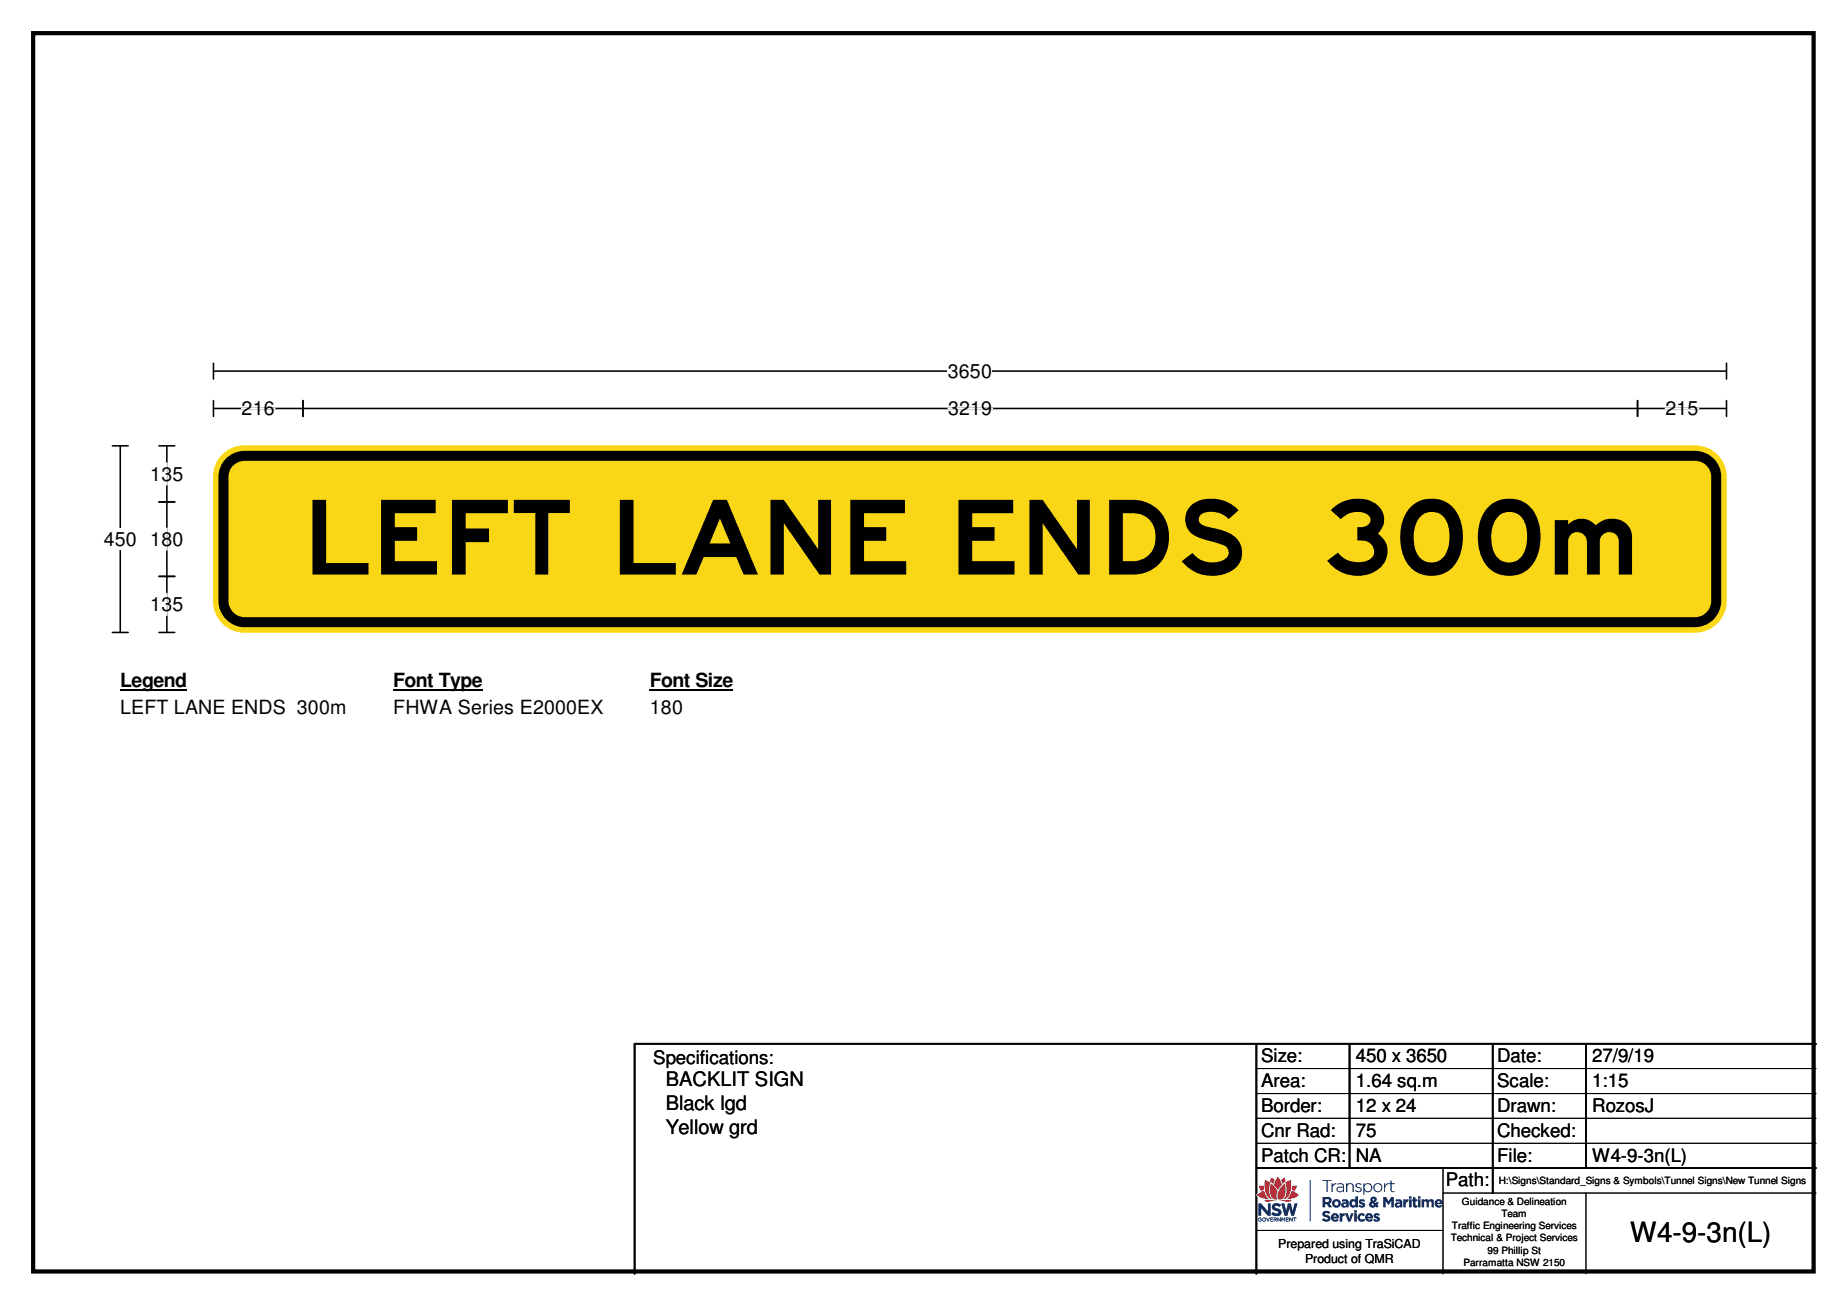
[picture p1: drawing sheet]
<svg xmlns="http://www.w3.org/2000/svg" width="297mm" height="210mm" viewBox="0 0 297 210" stroke-linecap="round" stroke-linejoin="round" font-family="sans-serif">
<path d="M5.3 5.3h286.4v199.2h-286.4z" fill="none" stroke="#000" stroke-width=".68"/>
<path d="M34.3 59.7h243.4M34.3 58.4v2.6M277.7 58.4v2.6" fill="none" stroke="#000" stroke-width=".25"/>
<path d="M152.4 57.9h7.2v3.5h-7.2z" fill="#fff"/>
<path d="M18.1 71.7h2.5M19.3 71.7v30M34.3 65.7h243.4M34.3 64.4v2.6M48.7 64.4v2.6M263.4 64.4v2.6M277.7 64.4v2.6M18.1 101.7h2.5" fill="none" stroke="#000" stroke-width=".25"/>
<path d="M38.9 65.7h5.3M152.5 65.7h7.1M267.8 65.7h5.4" fill="none" stroke="#fff" stroke-width=".25"/>
<path d="M16.7 84.9h5.3v3.5h-5.3z" fill="#fff"/>
<path d="M25.6 71.7h2.5M26.8 71.7v30M25.6 80.7h2.5M25.6 92.7h2.5M25.6 101.7h2.5" fill="none" stroke="#000" stroke-width=".25"/>
<path d="M26.8 74.5v3.5M26.8 85v3.5M26.8 95.5v3.5" fill="none" stroke="#fff" stroke-width=".25"/>
<path d="M19.3 107.7h10.7v3.5h-10.7z" fill="#fff"/>
<path d="M19.3 111h10.7" fill="none" stroke="#000" stroke-width=".3"/>
<path d="M63.2 107.7h14.4v3.5h-14.4z" fill="#fff"/>
<path d="M63.2 111h14.4" fill="none" stroke="#000" stroke-width=".3"/>
<path d="M104.5 107.7h13.4v3.5h-13.4z" fill="#fff"/>
<path d="M104.5 111h13.4" fill="none" stroke="#000" stroke-width=".3"/>
<g fill="#fff">
<path d="M19.3 112h36.4v3.5h-36.4z"/>
<path d="M63.2 112h33.8v3.5h-33.8z"/>
<path d="M104.5 112h5.4v3.5h-5.4z"/>
</g>
<path d="M36.1 72.9a5 5 0 0 1 3.2-1.2h233.3a5 5 0 0 1 5 5v20a5 5 0 0 1-5 5h-233.3a5 5 0 0 1-5-5v-20a5 5 0 0 1 1.8-3.8z" fill-rule="evenodd" fill="#fad716"/>
<path d="M36.1 72.9a5 5 0 0 1 3.2-1.2h233.3a5 5 0 0 1 5 5v20a5 5 0 0 1-5 5h-233.3a5 5 0 0 1-5-5v-20a5 5 0 0 1 1.8-3.8z" fill="none" stroke="#fad716" stroke-width=".16"/>
<path d="M36.9 74.3a3.4 3.4 0 0 1 2.4-1h233.3a3.4 3.4 0 0 1 3.4 3.4v19.9a3.4 3.4 0 0 1-3.4 3.5h-233.3a3.4 3.4 0 0 1-3.4-3.5v-19.9a3.4 3.4 0 0 1 1-2.4z" fill="none" stroke="#000" stroke-width="1.6"/>
<path d="M202.1 167.9v37M217 167.9v20M240.1 167.9v24M255.1 167.9v20M292.1 167.9h-190v37M202.1 187.9h90" fill="none" stroke="#000" stroke-width=".3"/>
<path d="M202.1 171.9h90M202.1 175.9h90M202.1 179.9h90M202.1 183.9h90M202.1 197.9h30M232.1 191.9h60M232.1 187.9v17M255.1 191.9v13" fill="none" stroke="#000" stroke-width=".16"/>
<g fill="#12387f">
<path d="M206.1 193.6l.5 1.9h.4l.3-1.2 .4 1.2h.4l.6-1.9h-.5l-.3 1.3-.3-1.3h-.5l-.3 1.2-.3-1.2zM202.4 193.6v1.9h.4v-1.2l1.1 1.2h.4v-1.9h-.4v1.3l-1.1-1.3z" fill-rule="evenodd"/>
<path d="M202.3 196l.3-.2 .3 .1-.4 .1-.1 .1 .2 .3 .2-.1-.2-.2h.3v.3l-.4 .1-.2-.2z" fill-rule="evenodd"/>
<path d="M203.2 196l-.1 .2a.23 .23 0 0 0 .3 .1 .23 .23 0 0 0 .1-.3zM203 196a.34 .34 0 0 1 .5-.1 .34 .34 0 0 1 0 .5l-.3 .1-.2-.2z" fill-rule="evenodd"/>
<path d="M203.6 195.8l.3 .5 .2-.5h.1l-.2 .7z" fill-rule="evenodd"/>
<path d="M204.3 195.8h.4v.2h-.3v.1h.3v.1h-.3v.2h.3v.1h-.4z" fill-rule="evenodd"/>
<path d="M204.9 196v.2l.3-.1v-.1zM204.8 195.8l.5 .1 .1 .2-.2 .1 .2 .3h-.2l-.1-.2h-.2l-.1 .2z" fill-rule="evenodd"/>
<path d="M205.4 195.8l.5 .5v-.5h.1v.7l-.4-.5v.5h-.2z" fill-rule="evenodd"/>
<path d="M206.1 195.8h.1l.2 .3 .3-.3v.7h-.1v-.5l-.2 .3-.2-.3v.5h-.1z" fill-rule="evenodd"/>
<path d="M206.8 195.8h.5v.2h-.4v.1h.3v.1h-.3v.2h.4v.1h-.5z" fill-rule="evenodd"/>
<path d="M207.3 195.8h.2l.3 .5v-.5h.1v.7l-.4-.5v.5h-.2z" fill-rule="evenodd"/>
<path d="M208 195.8h.5v.2h-.2v.5h-.1v-.5h-.2z" fill-rule="evenodd"/>
<path d="M204.6 193.8l.4-.3h.5l.4 .2 .1 .1-.2 .3-.4-.2-.4 .1v.2l.6 .2a.6 .6 0 0 1 .5 .6 .6 .6 0 0 1-.5 .6l-.7-.1-.4-.2 .2-.4 .4 .3h.4l.1-.1a.58 .58 0 0 0-.7-.4v-.1a.53 .53 0 0 1-.3-.8z" fill-rule="evenodd"/>
<path d="M212.7 189.8h1.5v.1h-.7v1.8h-.1v-1.8h-.7z" fill-rule="evenodd"/>
<path d="M214.2 190.3h.1v.4l.4-.4h.2v.2a.67 .67 0 0 0-.6 .5v.7h-.1z" fill-rule="evenodd"/>
<path d="M215.2 191.1a.33 .33 0 0 0-.1 .3 .33 .33 0 0 0 .3 .2l.5-.1 .1-.4-.4-.1zM215.1 190.4l.7-.1 .4 .4v1h-.2v-.2l-.3 .2-.3 .1a.45 .45 0 0 1-.4-.4 .45 .45 0 0 1 .3-.5h.7v-.1l-.2-.3h-.7z" fill-rule="evenodd"/>
<path d="M216.5 190.3h.2v.3a.57 .57 0 0 1 .6-.3 .57 .57 0 0 1 .4 .5v.9h-.2v-1l-.3-.3-.4 .1-.1 .2v1h-.2z" fill-rule="evenodd"/>
<path d="M218.1 190.4l.6-.1 .2 .2v.1l-.2-.1h-.4a.25 .25 0 0 0-.1 .3 .25 .25 0 0 0 .2 .1 .42 .42 0 0 1 .5 .2 .42 .42 0 0 1 0 .5l-.5 .2-.5-.2 .1-.2 .4 .2a.28 .28 0 0 0 .5-.2 .28 .28 0 0 0-.4-.3 .41 .41 0 0 1-.4-.2 .41 .41 0 0 1 0-.4z" fill-rule="evenodd"/>
<path d="M219.4 191a.58 .58 0 0 0 1.1 0 .58 .58 0 0 0-1.1 0zM219.3 190.3h.1v.3l.3-.3h.2a.66 .66 0 0 1 .8 .7l-.1 .5-.3 .2h-.6l-.3-.3v.8h-.1z" fill-rule="evenodd"/>
<path d="M221 191a.6 .6 0 0 0 1.2 0 .6 .6 0 0 0-1.2 0zM220.9 191a.71 .71 0 0 1 1.4 0 .71 .71 0 0 1-1.4 0z" fill-rule="evenodd"/>
<path d="M222.6 190.3h.1v.4l.3-.3 .3-.1v.2h-.3l-.2 .4-.1 .8h-.1z" fill-rule="evenodd"/>
<path d="M223.6 189.9h.2v.4h.5v.2h-.5v1l.2 .1h.2a.25 .25 0 0 1-.2 .2 .25 .25 0 0 1-.2-.2l-.2-.1v-1h-.2v-.2h.2z" fill-rule="evenodd"/>
<path d="M213.1 192.9v.4h.6l.1-.3-.1-.1zM212.7 192.5l1 .1a.52 .52 0 0 1 .4 .4 .52 .52 0 0 1-.2 .5l-.1 .1 .4 .6h-.5l-.3-.5h-.3v.5h-.4z" fill-rule="evenodd"/>
<path d="M214.6 193.5a.35 .35 0 0 0 .7 0 .35 .35 0 0 0-.7 0zM214.2 193.6a.7 .7 0 0 1 1.4 0 .7 .7 0 0 1-1.4 0z" fill-rule="evenodd"/>
<path d="M216.1 193.7l.1 .3 .3-.2-.1-.2zM215.8 193l.7-.1 .4 .4v.9h-.4v-.1l-.5 .1a.41 .41 0 0 1-.3-.4 .41 .41 0 0 1 .3-.4l.5 .1v-.2l-.1-.1-.5 .1z" fill-rule="evenodd"/>
<path d="M217.3 193.5a.35 .35 0 0 0 .7 0 .35 .35 0 0 0-.7 0zM217.1 193.1h.1a.55 .55 0 0 1 .8 0v-.7h.4v1.8h-.4v-.2l-.3 .2-.4-.1-.3-.6z" fill-rule="evenodd"/>
<path d="M218.6 193l.7-.1 .2 .1-.1 .3-.5-.1v.1l.2 .1a.41 .41 0 0 1 .4 .4 .41 .41 0 0 1-.3 .4h-.3l-.4-.2 .1-.2 .6 .1v-.1a.52 .52 0 0 1-.6-.7z" fill-rule="evenodd"/>
<path d="M220.8 192.8a.19 .19 0 0 0-.1 .3 .19 .19 0 0 0 .3 0 .19 .19 0 0 0 0-.3zM220.6 193.5v.2v.2l.5-.1-.4-.3zM220.5 192.7l.3-.2h.3l.2 .2 .1 .4-.4 .2 .3 .3 .1-.3 .3 .1-.2 .4 .2 .3-.3 .1-.2-.1-.6 .1-.3-.2a.52 .52 0 0 1 .2-.7l-.1-.3z" fill-rule="evenodd"/>
<path d="M222.5 192.5h.4l.4 .8 .5-.8h.4v1.7h-.4v-1.1l-.5 .7-.5-.7v1.1h-.3z" fill-rule="evenodd"/>
<path d="M224.8 193.6l-.1 .2v.1h.4l.1-.2zM224.4 193l.8-.1 .3 .4v.9h-.3v-.1l-.3 .1h-.3a.42 .42 0 0 1-.3-.4 .42 .42 0 0 1 .3-.4l.6 .1-.2-.3-.5 .1z" fill-rule="evenodd"/>
<path d="M225.7 192.9h.4v.3l.2-.3h.2v.4l-.4 .2v.7h-.4z" fill-rule="evenodd"/>
<path d="M226.6 192.9h.4v1.3h-.4zM226.6 192.4h.4v.4h-.4z" fill-rule="evenodd"/>
<path d="M227.2 192.6h.4v.3h.3v.3h-.3v.6h.3v.4h-.4l-.2-.1-.1-.9h-.1z" fill-rule="evenodd"/>
<path d="M228 192.9h.4v1.3h-.4zM228 192.4h.4v.4h-.4z" fill-rule="evenodd"/>
<path d="M228.6 192.9h.4v.1a.48 .48 0 0 1 .8 .1l.3-.2 .4 .1 .1 1.2h-.4v-.8l-.1-.2-.2 .1-.1 .2v.7h-.4v-.7a.22 .22 0 0 0-.2-.3 .22 .22 0 0 0-.2 .3v.7h-.4z" fill-rule="evenodd"/>
<path d="M231.2 193.2l-.1 .3h.5l-.1-.3zM230.8 193.2l.5-.3 .5 .1 .2 .3v.4h-.9l.2 .2 .4-.1 .2 .2v.1l-.3 .1-.6-.1-.2-.3z" fill-rule="evenodd"/>
<path d="M212.8 194.9l.3-.1h.4l.4 .2-.2 .2-.3-.1h-.3v.2l.1 .1a.61 .61 0 0 1 .7 .8l-.3 .3h-.5l-.5-.2 .2-.3 .4 .2 .3-.1 .1-.2-.2-.1a.65 .65 0 0 1-.7-.6z" fill-rule="evenodd"/>
<path d="M214.6 195.5l-.2 .2h.6l-.1-.2zM214.2 195.4l.3-.2h.4l.4 .4v.4h-.9a.36 .36 0 0 0 .6 0l.3 .3-.2 .1-.4 .1-.2-.1a.66 .66 0 0 1-.3-1z" fill-rule="evenodd"/>
<path d="M215.5 195.2h.4v.3l.2-.3h.1v.3l-.2 .1-.1 .1v.8h-.4z" fill-rule="evenodd"/>
<path d="M216.3 195.2h.4l.3 .8 .3-.8h.4l-.5 1.3h-.4z" fill-rule="evenodd"/>
<path d="M217.8 195.2h.4v1.3h-.4zM217.8 194.7h.4v.3h-.4z" fill-rule="evenodd"/>
<path d="M218.4 195.4l.4-.2h.4l.3 .1-.2 .3-.2-.1h-.3l-.1 .5 .2 .2 .4-.2 .2 .3-.3 .2-.5-.1a.71 .71 0 0 1-.3-1z" fill-rule="evenodd"/>
<path d="M220 195.5l-.1 .2h.6l-.2-.2zM219.7 195.4l.2-.2h.5l.2 .1 .2 .4v.3h-.9l.3 .2 .4-.2 .2 .3h-.1l-.5 .2-.3-.1a.66 .66 0 0 1-.2-1z" fill-rule="evenodd"/>
<path d="M221 195.3l.3-.1 .6 .1-.2 .2h-.4v.1l.2 .1a.45 .45 0 0 1 .4 .6l-.2 .2h-.5l-.4-.2 .2-.3 .3 .2h.2v-.2a.58 .58 0 0 1-.6-.5z" fill-rule="evenodd"/>
<path d="M210.6 189.8l.2 .1-.1 6.6h-.1z" fill-rule="evenodd"/>
</g>
<path d="M202.3 190.7l.2-.1h.7l.1-.7a.47 .47 0 0 1 .7 0l.1 .1 .2-.6a.25 .25 0 0 1 .5 .1 .32 .32 0 0 0 .3 .1 .32 .32 0 0 0 .3-.3l.2-.1 .3 .5 .6-.4h.1l.2 .4a.22 .22 0 0 0 .2 .3 .22 .22 0 0 0 .2-.2l.3-.1 .2 .1 .1 .8h.7a.43 .43 0 0 1 0 .7l-.2 .3a.94 .94 0 0 1 .7 .7l-.5 .4-.8 .2a.35 .35 0 0 1 0 .4 .35 .35 0 0 1-.4 .1l-1.2-.2-2.6 .2a.25 .25 0 0 1-.3-.2 .25 .25 0 0 1 .2-.3l-.8-.2a.54 .54 0 0 1-.5-.7l.6-.4-.3-.5z" fill-rule="evenodd" fill="#fefefe"/>
<g fill="#e3163d">
<path d="M206.7 190.2l.9-.4v1.3l-.2 .9-.2 .4-.4 .4-.4 .1 .3-.3 .2-.6v-1.2z" fill-rule="evenodd"/>
<path d="M206.3 190.6l.4-.2 .1 .5-.1 1.3-.3 .5-.4 .3h-.3l-.3-.3 .1-.8 .3-.6z" fill-rule="evenodd"/>
<path d="M206 189.8l.5-.3a.24 .24 0 0 1 .2 .3l.1 .2-.6 .5z" fill-rule="evenodd"/>
<path d="M207.8 190.8l.7-.1v.4a.43 .43 0 0 1-.3 .4 .43 .43 0 0 1-.5-.2z" fill-rule="evenodd"/>
<path d="M207.7 191.6h.2l.9 .5v.2l-.7 .4-1.2 .2 .5-.6z" fill-rule="evenodd"/>
<path d="M205.7 193.1l1.8-.1h.2l-.3 .3z" fill-rule="evenodd"/>
<path d="M203.5 189.8l.6 .3a.24 .24 0 0 1 .2 .2 .24 .24 0 0 1-.1 .2l-.1 1.4 .2 .6 .3 .4-.6-.2-.5-.8-.1-.9z" fill-rule="evenodd"/>
<path d="M204.4 190.4l.5 .4a1.1 1.1 0 0 1 .4 1.3v.6l.1 .2h-.5l-.4-.3-.2-1z" fill-rule="evenodd"/>
<path d="M205.4 189.3h.2l.3 .7a.53 .53 0 0 1 0 .9l-.4 .6-.4-.6a.45 .45 0 0 1-.1-.7z" fill-rule="evenodd"/>
<path d="M204.4 189.4l.3 .2a.32 .32 0 0 1 .3 .2 .32 .32 0 0 1-.1 .3l-.1 .4-.2-.2a.54 .54 0 0 1-.2-.9z" fill-rule="evenodd"/>
<path d="M202.5 190.7h.7v.4a.33 .33 0 0 1-.3 .4v.1a.94 .94 0 0 1-.4-.9z" fill-rule="evenodd"/>
<path d="M202.2 192.1l1.1-.6 .3 .9 .5 .5-1.4-.3a.55 .55 0 0 1-.5-.5z" fill-rule="evenodd"/>
<path d="M203.4 193l2 .1-1.8 .2-.2-.1z" fill-rule="evenodd"/>
</g>
<path d="M202.1 167.9v37M217 167.9v20M240.1 167.9v24M255.1 167.9v20M292.1 167.9h-190v37M202.1 187.9h90" fill="none" stroke="#000" stroke-width=".3"/>
<path d="M202.1 171.9h90M202.1 175.9h90M202.1 179.9h90M202.1 183.9h90M202.1 197.9h30M232.1 191.9h60M232.1 187.9v17M255.1 191.9v13" fill="none" stroke="#000" stroke-width=".16"/>
<g fill="#12387f">
<path d="M206.1 193.6l.5 1.9h.4l.3-1.2 .4 1.2h.4l.6-1.9h-.5l-.3 1.3-.3-1.3h-.5l-.3 1.2-.3-1.2zM202.4 193.6v1.9h.4v-1.2l1.1 1.2h.4v-1.9h-.4v1.3l-1.1-1.3z" fill-rule="evenodd"/>
<path d="M202.3 196l.3-.2 .3 .1-.4 .1-.1 .1 .2 .3 .2-.1-.2-.2h.3v.3l-.4 .1-.2-.2z" fill-rule="evenodd"/>
<path d="M203.2 196l-.1 .2a.23 .23 0 0 0 .3 .1 .23 .23 0 0 0 .1-.3zM203 196a.34 .34 0 0 1 .5-.1 .34 .34 0 0 1 0 .5l-.3 .1-.2-.2z" fill-rule="evenodd"/>
<path d="M203.6 195.8l.3 .5 .2-.5h.1l-.2 .7z" fill-rule="evenodd"/>
<path d="M204.3 195.8h.4v.2h-.3v.1h.3v.1h-.3v.2h.3v.1h-.4z" fill-rule="evenodd"/>
<path d="M204.9 196v.2l.3-.1v-.1zM204.8 195.8l.5 .1 .1 .2-.2 .1 .2 .3h-.2l-.1-.2h-.2l-.1 .2z" fill-rule="evenodd"/>
<path d="M205.4 195.8l.5 .5v-.5h.1v.7l-.4-.5v.5h-.2z" fill-rule="evenodd"/>
<path d="M206.1 195.8h.1l.2 .3 .3-.3v.7h-.1v-.5l-.2 .3-.2-.3v.5h-.1z" fill-rule="evenodd"/>
<path d="M206.8 195.8h.5v.2h-.4v.1h.3v.1h-.3v.2h.4v.1h-.5z" fill-rule="evenodd"/>
<path d="M207.3 195.8h.2l.3 .5v-.5h.1v.7l-.4-.5v.5h-.2z" fill-rule="evenodd"/>
<path d="M208 195.8h.5v.2h-.2v.5h-.1v-.5h-.2z" fill-rule="evenodd"/>
<path d="M204.6 193.8l.4-.3h.5l.4 .2 .1 .1-.2 .3-.4-.2-.4 .1v.2l.6 .2a.6 .6 0 0 1 .5 .6 .6 .6 0 0 1-.5 .6l-.7-.1-.4-.2 .2-.4 .4 .3h.4l.1-.1a.58 .58 0 0 0-.7-.4v-.1a.53 .53 0 0 1-.3-.8z" fill-rule="evenodd"/>
<path d="M212.7 189.8h1.5v.1h-.7v1.8h-.1v-1.8h-.7z" fill-rule="evenodd"/>
<path d="M214.2 190.3h.1v.4l.4-.4h.2v.2a.67 .67 0 0 0-.6 .5v.7h-.1z" fill-rule="evenodd"/>
<path d="M215.2 191.1a.33 .33 0 0 0-.1 .3 .33 .33 0 0 0 .3 .2l.5-.1 .1-.4-.4-.1zM215.1 190.4l.7-.1 .4 .4v1h-.2v-.2l-.3 .2-.3 .1a.45 .45 0 0 1-.4-.4 .45 .45 0 0 1 .3-.5h.7v-.1l-.2-.3h-.7z" fill-rule="evenodd"/>
<path d="M216.5 190.3h.2v.3a.57 .57 0 0 1 .6-.3 .57 .57 0 0 1 .4 .5v.9h-.2v-1l-.3-.3-.4 .1-.1 .2v1h-.2z" fill-rule="evenodd"/>
<path d="M218.1 190.4l.6-.1 .2 .2v.1l-.2-.1h-.4a.25 .25 0 0 0-.1 .3 .25 .25 0 0 0 .2 .1 .42 .42 0 0 1 .5 .2 .42 .42 0 0 1 0 .5l-.5 .2-.5-.2 .1-.2 .4 .2a.28 .28 0 0 0 .5-.2 .28 .28 0 0 0-.4-.3 .41 .41 0 0 1-.4-.2 .41 .41 0 0 1 0-.4z" fill-rule="evenodd"/>
<path d="M219.4 191a.58 .58 0 0 0 1.1 0 .58 .58 0 0 0-1.1 0zM219.3 190.3h.1v.3l.3-.3h.2a.66 .66 0 0 1 .8 .7l-.1 .5-.3 .2h-.6l-.3-.3v.8h-.1z" fill-rule="evenodd"/>
<path d="M221 191a.6 .6 0 0 0 1.2 0 .6 .6 0 0 0-1.2 0zM220.9 191a.71 .71 0 0 1 1.4 0 .71 .71 0 0 1-1.4 0z" fill-rule="evenodd"/>
<path d="M222.6 190.3h.1v.4l.3-.3 .3-.1v.2h-.3l-.2 .4-.1 .8h-.1z" fill-rule="evenodd"/>
<path d="M223.6 189.9h.2v.4h.5v.2h-.5v1l.2 .1h.2a.25 .25 0 0 1-.2 .2 .25 .25 0 0 1-.2-.2l-.2-.1v-1h-.2v-.2h.2z" fill-rule="evenodd"/>
<path d="M213.1 192.9v.4h.6l.1-.3-.1-.1zM212.7 192.5l1 .1a.52 .52 0 0 1 .4 .4 .52 .52 0 0 1-.2 .5l-.1 .1 .4 .6h-.5l-.3-.5h-.3v.5h-.4z" fill-rule="evenodd"/>
<path d="M214.6 193.5a.35 .35 0 0 0 .7 0 .35 .35 0 0 0-.7 0zM214.2 193.6a.7 .7 0 0 1 1.4 0 .7 .7 0 0 1-1.4 0z" fill-rule="evenodd"/>
<path d="M216.1 193.7l.1 .3 .3-.2-.1-.2zM215.8 193l.7-.1 .4 .4v.9h-.4v-.1l-.5 .1a.41 .41 0 0 1-.3-.4 .41 .41 0 0 1 .3-.4l.5 .1v-.2l-.1-.1-.5 .1z" fill-rule="evenodd"/>
<path d="M217.3 193.5a.35 .35 0 0 0 .7 0 .35 .35 0 0 0-.7 0zM217.1 193.1h.1a.55 .55 0 0 1 .8 0v-.7h.4v1.8h-.4v-.2l-.3 .2-.4-.1-.3-.6z" fill-rule="evenodd"/>
<path d="M218.6 193l.7-.1 .2 .1-.1 .3-.5-.1v.1l.2 .1a.41 .41 0 0 1 .4 .4 .41 .41 0 0 1-.3 .4h-.3l-.4-.2 .1-.2 .6 .1v-.1a.52 .52 0 0 1-.6-.7z" fill-rule="evenodd"/>
<path d="M220.8 192.8a.19 .19 0 0 0-.1 .3 .19 .19 0 0 0 .3 0 .19 .19 0 0 0 0-.3zM220.6 193.5v.2v.2l.5-.1-.4-.3zM220.5 192.7l.3-.2h.3l.2 .2 .1 .4-.4 .2 .3 .3 .1-.3 .3 .1-.2 .4 .2 .3-.3 .1-.2-.1-.6 .1-.3-.2a.52 .52 0 0 1 .2-.7l-.1-.3z" fill-rule="evenodd"/>
<path d="M222.5 192.5h.4l.4 .8 .5-.8h.4v1.7h-.4v-1.1l-.5 .7-.5-.7v1.1h-.3z" fill-rule="evenodd"/>
<path d="M224.8 193.6l-.1 .2v.1h.4l.1-.2zM224.4 193l.8-.1 .3 .4v.9h-.3v-.1l-.3 .1h-.3a.42 .42 0 0 1-.3-.4 .42 .42 0 0 1 .3-.4l.6 .1-.2-.3-.5 .1z" fill-rule="evenodd"/>
<path d="M225.7 192.9h.4v.3l.2-.3h.2v.4l-.4 .2v.7h-.4z" fill-rule="evenodd"/>
<path d="M226.6 192.9h.4v1.3h-.4zM226.6 192.4h.4v.4h-.4z" fill-rule="evenodd"/>
<path d="M227.2 192.6h.4v.3h.3v.3h-.3v.6h.3v.4h-.4l-.2-.1-.1-.9h-.1z" fill-rule="evenodd"/>
<path d="M228 192.9h.4v1.3h-.4zM228 192.4h.4v.4h-.4z" fill-rule="evenodd"/>
<path d="M228.6 192.9h.4v.1a.48 .48 0 0 1 .8 .1l.3-.2 .4 .1 .1 1.2h-.4v-.8l-.1-.2-.2 .1-.1 .2v.7h-.4v-.7a.22 .22 0 0 0-.2-.3 .22 .22 0 0 0-.2 .3v.7h-.4z" fill-rule="evenodd"/>
<path d="M231.2 193.2l-.1 .3h.5l-.1-.3zM230.8 193.2l.5-.3 .5 .1 .2 .3v.4h-.9l.2 .2 .4-.1 .2 .2v.1l-.3 .1-.6-.1-.2-.3z" fill-rule="evenodd"/>
<path d="M212.8 194.9l.3-.1h.4l.4 .2-.2 .2-.3-.1h-.3v.2l.1 .1a.61 .61 0 0 1 .7 .8l-.3 .3h-.5l-.5-.2 .2-.3 .4 .2 .3-.1 .1-.2-.2-.1a.65 .65 0 0 1-.7-.6z" fill-rule="evenodd"/>
<path d="M214.6 195.5l-.2 .2h.6l-.1-.2zM214.2 195.4l.3-.2h.4l.4 .4v.4h-.9a.36 .36 0 0 0 .6 0l.3 .3-.2 .1-.4 .1-.2-.1a.66 .66 0 0 1-.3-1z" fill-rule="evenodd"/>
<path d="M215.5 195.2h.4v.3l.2-.3h.1v.3l-.2 .1-.1 .1v.8h-.4z" fill-rule="evenodd"/>
<path d="M216.3 195.2h.4l.3 .8 .3-.8h.4l-.5 1.3h-.4z" fill-rule="evenodd"/>
<path d="M217.8 195.2h.4v1.3h-.4zM217.8 194.7h.4v.3h-.4z" fill-rule="evenodd"/>
<path d="M218.4 195.4l.4-.2h.4l.3 .1-.2 .3-.2-.1h-.3l-.1 .5 .2 .2 .4-.2 .2 .3-.3 .2-.5-.1a.71 .71 0 0 1-.3-1z" fill-rule="evenodd"/>
<path d="M220 195.5l-.1 .2h.6l-.2-.2zM219.7 195.4l.2-.2h.5l.2 .1 .2 .4v.3h-.9l.3 .2 .4-.2 .2 .3h-.1l-.5 .2-.3-.1a.66 .66 0 0 1-.2-1z" fill-rule="evenodd"/>
<path d="M221 195.3l.3-.1 .6 .1-.2 .2h-.4v.1l.2 .1a.45 .45 0 0 1 .4 .6l-.2 .2h-.5l-.4-.2 .2-.3 .3 .2h.2v-.2a.58 .58 0 0 1-.6-.5z" fill-rule="evenodd"/>
<path d="M210.6 189.8l.2 .1-.1 6.6h-.1z" fill-rule="evenodd"/>
</g>
<path d="M202.3 190.7l.2-.1h.7l.1-.7a.47 .47 0 0 1 .7 0l.1 .1 .2-.6a.25 .25 0 0 1 .5 .1 .32 .32 0 0 0 .3 .1 .32 .32 0 0 0 .3-.3l.2-.1 .3 .5 .6-.4h.1l.2 .4a.22 .22 0 0 0 .2 .3 .22 .22 0 0 0 .2-.2l.3-.1 .2 .1 .1 .8h.7a.43 .43 0 0 1 0 .7l-.2 .3a.94 .94 0 0 1 .7 .7l-.5 .4-.8 .2a.35 .35 0 0 1 0 .4 .35 .35 0 0 1-.4 .1l-1.2-.2-2.6 .2a.25 .25 0 0 1-.3-.2 .25 .25 0 0 1 .2-.3l-.8-.2a.54 .54 0 0 1-.5-.7l.6-.4-.3-.5z" fill-rule="evenodd" fill="#fefefe"/>
<g fill="#e3163d">
<path d="M206.7 190.2l.9-.4v1.3l-.2 .9-.2 .4-.4 .4-.4 .1 .3-.3 .2-.6v-1.2z" fill-rule="evenodd"/>
<path d="M206.3 190.6l.4-.2 .1 .5-.1 1.3-.3 .5-.4 .3h-.3l-.3-.3 .1-.8 .3-.6z" fill-rule="evenodd"/>
<path d="M206 189.8l.5-.3a.24 .24 0 0 1 .2 .3l.1 .2-.6 .5z" fill-rule="evenodd"/>
<path d="M207.8 190.8l.7-.1v.4a.43 .43 0 0 1-.3 .4 .43 .43 0 0 1-.5-.2z" fill-rule="evenodd"/>
<path d="M207.7 191.6h.2l.9 .5v.2l-.7 .4-1.2 .2 .5-.6z" fill-rule="evenodd"/>
<path d="M205.7 193.1l1.8-.1h.2l-.3 .3z" fill-rule="evenodd"/>
<path d="M203.5 189.8l.6 .3a.24 .24 0 0 1 .2 .2 .24 .24 0 0 1-.1 .2l-.1 1.4 .2 .6 .3 .4-.6-.2-.5-.8-.1-.9z" fill-rule="evenodd"/>
<path d="M204.4 190.4l.5 .4a1.1 1.1 0 0 1 .4 1.3v.6l.1 .2h-.5l-.4-.3-.2-1z" fill-rule="evenodd"/>
<path d="M205.4 189.3h.2l.3 .7a.53 .53 0 0 1 0 .9l-.4 .6-.4-.6a.45 .45 0 0 1-.1-.7z" fill-rule="evenodd"/>
<path d="M204.4 189.4l.3 .2a.32 .32 0 0 1 .3 .2 .32 .32 0 0 1-.1 .3l-.1 .4-.2-.2a.54 .54 0 0 1-.2-.9z" fill-rule="evenodd"/>
<path d="M202.5 190.7h.7v.4a.33 .33 0 0 1-.3 .4v.1a.94 .94 0 0 1-.4-.9z" fill-rule="evenodd"/>
<path d="M202.2 192.1l1.1-.6 .3 .9 .5 .5-1.4-.3a.55 .55 0 0 1-.5-.5z" fill-rule="evenodd"/>
<path d="M203.4 193l2 .1-1.8 .2-.2-.1z" fill-rule="evenodd"/>
</g>
<g font-size="16.7">
<text x="48.7" y="92.4">LEFT LANE ENDS</text>
<text x="212.6" y="92.4">300m</text>
</g>
<text font-size="4.5" x="262.2" y="199.8">W4-9-3n(L)</text>
<g font-size="3.2">
<text x="107.1" y="174.8">BACKLIT SIGN</text>
<text x="107.1" y="178.6">Black lgd</text>
<text x="107.1" y="182.5">Yellow grd</text>
</g>
<g font-size="3.1">
<text x="152.4" y="60.7">3650</text>
<text x="38.9" y="66.8">216</text>
<text x="152.5" y="66.8">3219</text>
<text x="267.8" y="66.8">215</text>
<text x="24.2" y="77.3">135</text>
<text x="16.7" y="87.8">450</text>
<text x="24.2" y="87.8">180</text>
<text x="24.2" y="98.3">135</text>
<text x="19.3" y="110.5">Legend</text>
<text x="63.2" y="110.5">Font Type</text>
<text x="104.5" y="110.5">Font Size</text>
<text x="19.3" y="114.8">LEFT LANE ENDS 300m</text>
<text x="63.2" y="114.8">FHWA Series E2000EX</text>
<text x="104.5" y="114.8">180</text>
</g>
<g font-size="3">
<text x="105.1" y="171.1">Specifications:</text>
<text x="202.8" y="170.9">Size:</text>
<text x="218.1" y="170.9">450 x 3650</text>
<text x="240.8" y="170.9">Date:</text>
<text x="256.1" y="170.9">27/9/19</text>
<text x="202.8" y="174.8">Area:</text>
<text x="202.8" y="178.9">Border:</text>
<text x="218.1" y="174.8">1.64 sq.m</text>
<text x="218.1" y="178.9">12 x 24</text>
<text x="240.8" y="174.8">Scale:</text>
<text x="240.8" y="178.9">Drawn:</text>
<text x="256.1" y="174.8">1:15</text>
<text x="256.1" y="178.9">RozosJ</text>
<text x="202.8" y="182.8">Cnr Rad:</text>
<text x="218.1" y="182.8">75</text>
<text x="240.8" y="182.8">Checked:</text>
<text x="202.8" y="186.9">Patch CR:</text>
<text x="218.1" y="186.9">NA</text>
<text x="232.5" y="190.8">Path:</text>
<text x="240.8" y="186.9">File:</text>
<text x="256.1" y="186.9">W4-9-3n(L)</text>
</g>
<g font-size="2">
<text x="205.6" y="200.7">Prepared using TraSiCAD</text>
<text x="209.9" y="203.1">Product of QMR</text>
</g>
<g font-size="1.6">
<text x="241" y="190.4">H:\Signs\Standard_Signs &amp; Symbols\Tunnel Signs\New Tunnel Signs</text>
<text x="233.5" y="197.7">Traffic Engineering Services</text>
<text x="235.1" y="193.8">Guidance &amp; Delineation</text>
<text x="241.5" y="195.8">Team</text>
<text x="233.3" y="199.7">Technical &amp; Project Services</text>
<text x="235.4" y="203.6">Parramatta NSW 2150</text>
<text x="239.2" y="201.6">99 Phillip St</text>
</g>
</svg>
